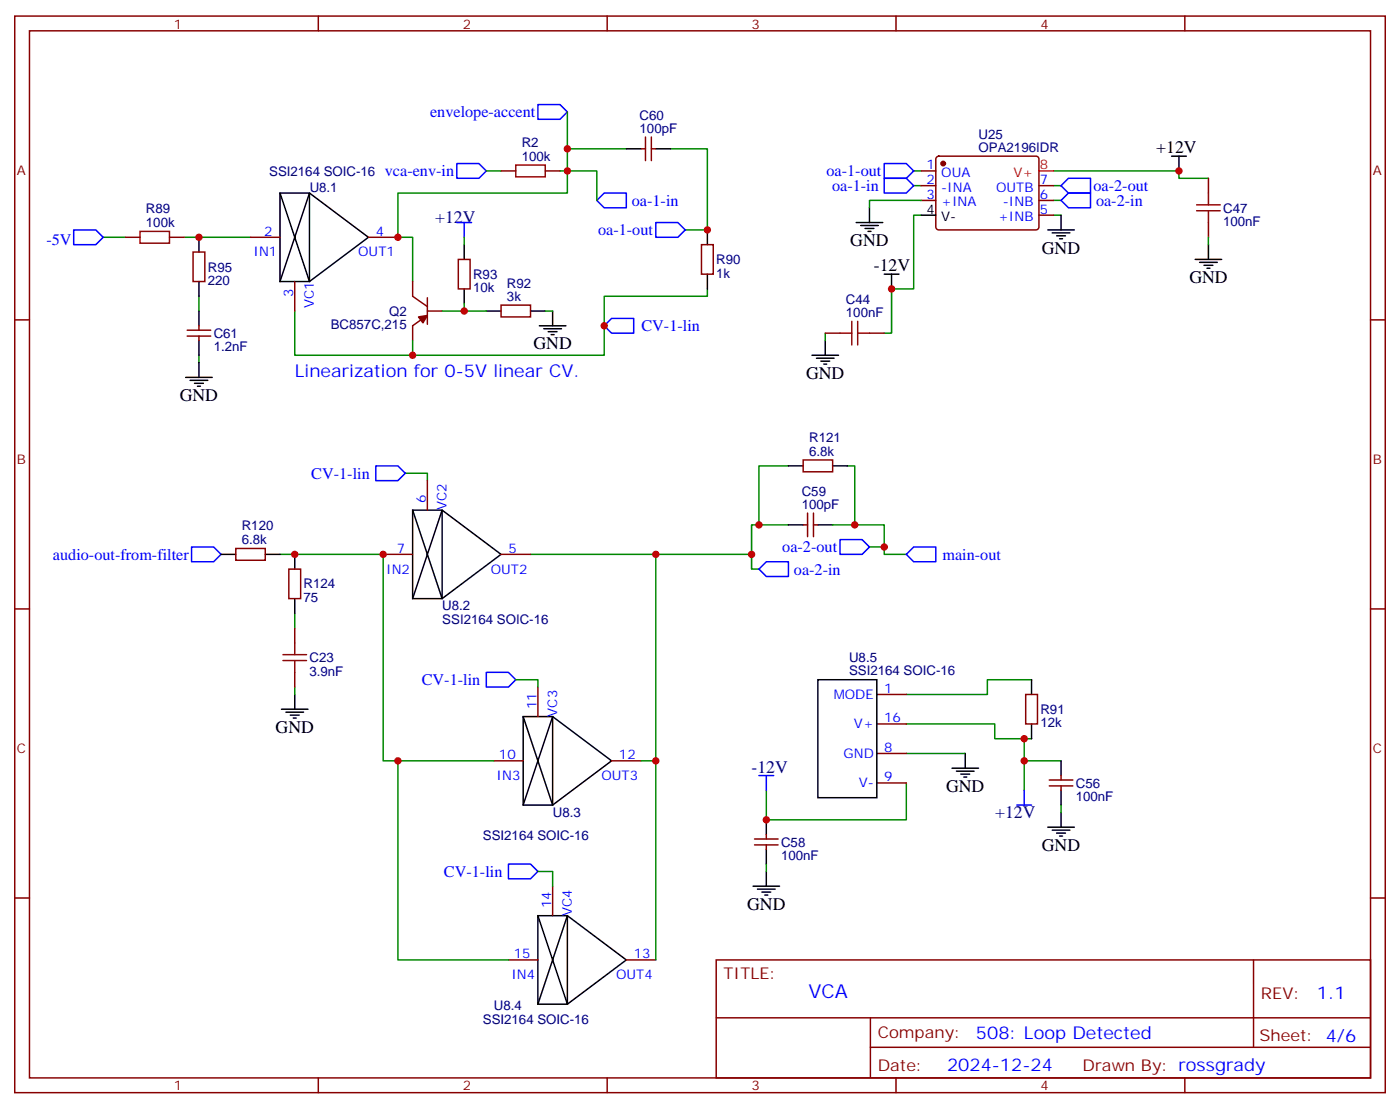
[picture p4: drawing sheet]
<svg xmlns="http://www.w3.org/2000/svg" width="335mm" height="265mm" viewBox="0 0 335 265" stroke-linecap="round" stroke-linejoin="round" font-family="sans-serif">
<g fill="none" stroke="#870000" stroke-width=".35">
<path d="M3.5 3.8h328.1v257.6h-328.1zM7.1 7.4h321v250.4h-321zM76.2 3.8v3.6M145.3 3.8v3.6M214.5 3.8v3.6M283.6 3.8v3.6M153.5 35.6h1M154.5 32.8v5.6M155.9 32.8v5.6M155.9 35.6h1.1M224.2 37.6l.5-.2h23.3a.71 .71 0 0 1 .7 .7v16.2a.76 .76 0 0 1-.7 .7h-23.3a.76 .76 0 0 1-.7-.7v-16.2zM30 56.8h3.5"/>
<path d="M40.6 56.8h3.5M60 56.8h7M88.2 56.8h7M119.9 40.9h3.6M130.5 40.9h3.6M167.9 58.5h2.8v7.1h-2.8zM220.5 40.9h3.5M220.5 44.4h3.5M220.5 47.9h3.5M248.7 44.4h3.5M248.7 47.9h3.5M248.7 51.5h3.5"/>
<path d="M289.3 42.7v3.5M289.3 53.2v3.6M3.5 76.5h3.6M44.8 79h5.6M46.2 60.3h2.8v7h-2.8zM47.6 77.9v1.1M70.6 67.3v7.1M98.8 67.3v3.6l3.5 2.4M101.2 76.2l-2.4 1.7v3.6M102.3 74.4h3.5M102.3 71.2v6.4M109.7 62.1h2.8v7h-2.8z"/>
<path d="M119.9 73h7.1v2.8h-7.1zM197.6 79.7h3.5M208.1 79.7h3.6M328.1 76.5h3.5M44.8 80.4h5.6M47.6 80.4v1.1M102.3 115v7M192.3 110h7v2.9h-7zM56.4 131.2h7.1v2.8h-7.1zM69.1 136.1h2.9v7.1h-2.9zM91.7 132.6h7.1M119.9 132.6h7.1"/>
<path d="M192.3 125.6h1M193.3 122.7v5.7M194.7 122.7v5.7M194.7 125.6h1.1M3.5 145.7h3.6M70.6 150.2v3.6M328.1 145.7h3.5M70.6 160.8v3.6M128.8 164.4v7M209.9 173.2h7.1M209.9 166.1h7.1M245.5 166.1h2.9v7.1h-2.9z"/>
<path d="M118.2 182h7M146.4 182h7.1M183.4 199.6v1.1M209.9 180.2h7.1M209.9 187.3h7.1M251.2 188h5.6M251.2 186.6h5.6M254 185.5v1.1M254 188v1.1M3.5 214.8h3.6M132.3 212v7M180.6 202.1h5.7"/>
<path d="M180.6 200.7h5.7M183.4 202.1v1.1M328.1 214.8h3.5M121.7 229.6h7.1M149.9 229.6h7.1M171.4 229.6h156.7v28.2h-156.7zM300.1 229.6v20.9M76.2 257.8v3.6M145.3 257.8v3.6M171.5 243.5h156.5M208.4 250.5h119.6M208.4 243.5v14.1"/>
<path d="M214.5 257.8v3.6M283.6 257.8v3.6"/>
</g>
<g fill="none" stroke="#008700" stroke-width=".35">
<path d="M135.8 26.8v8.8M149.9 35.6h-14.1v10.6h-40.6v10.6h3.6v10.5M160.5 35.6h8.8v19.4h-5.3M24.7 56.8h5.3M44.1 56.8h15.9M111.1 56.8v1.7M116.4 40.9h3.5M134.1 40.9h8.8v7M218.7 44.4h1.8M218.7 40.9h1.8M220.5 51.5h-1.8v17.6h-5.3v10.6h-1.7M220.5 47.9h-12.4v1.8"/>
<path d="M252.2 40.9h30v1.8h7.1M252.2 44.4h1.8M252.2 47.9h1.8M252.2 51.5h1.8M289.3 56.8v1.7M47.6 70.9v3.5M111.1 72.6v1.8h-5.3M111.1 74.4h5.3M130.5 74.4h1.8M169.3 69.1v1.8h-24.7v14.1h-74v-10.6M197.6 79.7v1.8M47.6 85v1.7"/>
<path d="M98.8 81.5v3.5M97 113.2h5.3v1.8M188.7 111.4h-7v14.2M202.8 111.4h1.8v14.2M67 132.6h24.7v49.4h3.5M127 132.6h52.9M157 132.6v97M188.7 125.6h-8.8v10.5h1.8M199.3 125.6h12.4v7h5.3M208.1 130.8h3.6M70.6 146.7v3.5M70.6 164.4v1.7"/>
<path d="M123.5 162.6h5.3v1.8M217 173.2h21.1v3.5h8.8M245.2 176.7v12.4M246.9 162.6h-10.5v3.5h-19.4M118.2 182h-23v47.6h26.5M153.5 182h3.5M217 187.3v8.8h-33.6v-7M217 180.2h14.1M245.2 182h8.8M254 192.6v1.7M128.8 208.5h3.5v3.5M183.4 206.7v1.8"/>
</g>
<g fill="none" stroke="#000" stroke-width=".35">
<path d="M149.9 35.6h3.6M157 35.6h3.5M280.5 37.4h3.5M282.2 37.4v3.5M47.6 56.8v3.5M67 46.2h7.1v21.1h-7.1zM67 46.2l7.1 21.1 14.1-10.5-14.1-10.6-7.1 21.1M111.1 58.5v3.6M169.3 55v3.5M205 53.2h6.3M206 53.9h4.3M207.1 54.6h2.1"/>
<path d="M207.8 55.4h.7M208.1 49.7v3.5M220.5 51.5h3.5M250.8 55h6.4M251.9 55.7h4.2M252.9 56.4h2.2M253.6 57.1h.8M254 51.5v3.5M289.3 58.5v3.6M47.6 67.3v3.6M47.6 74.4v3.5M111.1 69.1v3.5"/>
<path d="M116.4 74.4h3.5M127 74.4h3.5M129.1 77.9h6.4M130.2 78.6h4.2M131.2 79.3h2.1M132.3 74.4v3.5M169.3 65.6v3.5M211.7 65.6h3.5M213.4 65.6v3.5M286.1 62.1h6.4M287.2 62.8h4.2M288.2 63.5h2.1"/>
<path d="M288.9 64.2h.7M44.4 90.3h6.4M45.5 91h4.2M46.6 91.7h2.1M47.3 92.4h.7M47.6 81.5v3.5M47.6 86.7v3.6M131.9 80h.7M194.4 85h6.3M195.4 85.7h4.3M196.5 86.4h2.1M197.2 87.1h.7"/>
<path d="M197.6 81.5v3.5M188.7 111.4h3.6M199.3 111.4h3.5M52.9 132.6h3.5M63.5 132.6h3.5M70.6 132.6v3.5M98.8 122h7v21.2h-7zM98.8 122l7 21.2 14.1-10.6-14.1-10.6-7 21.2M188.7 125.6h3.6M195.8 125.6h3.5M70.6 143.2v3.5M67.4 169.7h6.3"/>
<path d="M68.4 170.4h4.3M69.5 171.1h2.1M70.2 171.8h.7M70.6 166.1v3.6M125.2 171.4h7.1v21.2h-7.1zM125.2 171.4l7.1 21.2 14.1-10.6-14.1-10.6-7.1 21.2M195.8 162.6h14.1v28.2h-14.1zM246.9 162.6v3.5M246.9 173.2v3.5M183.4 196.1v3.5M227.9 183.8h6.3M229 184.5h4.2"/>
<path d="M230 185.2h2.1M230.7 185.9h.7M231.1 180.2v3.6M250.8 197.9h6.4M251.9 198.6h4.2M252.9 199.3h2.2M253.6 200h.8M254 182v3.5M254 189.1v3.5M254 194.3v3.6M128.8 219h7v21.2h-7zM128.8 219l7 21.2 14.1-10.6-14.1-10.6-7 21.2"/>
<path d="M180.3 212h6.3M181.3 212.7h4.3M182.4 213.4h2.1M183.1 214.1h.7M183.4 203.2v3.5M183.4 208.5v3.5"/>
</g>
<g fill="none" stroke="#00f" stroke-width=".35">
<path d="M109.4 39.1h5.3l1.7 1.8-1.7 1.8h-5.3zM128.8 25h5.3l1.7 1.8-1.7 1.7h-5.3zM211.7 39.1h5.3l1.7 1.8-1.7 1.8h-5.3zM17.6 55h5.3l1.8 1.8-1.8 1.7h-5.3zM109.4 53.2h3.5M111.1 53.2v3.6M144.6 46.2h5.3v3.5h-5.3l-1.7-1.8zM157 53.2h5.3l1.7 1.8-1.7 1.8h-5.3zM211.7 42.7h5.3l1.7 1.7-1.7 1.8h-5.3zM255.8 42.7h5.3v3.5h-5.3l-1.8-1.8zM255.8 46.2h5.3v3.5h-5.3l-1.8-1.8zM144.6 77.9l1.8-1.7h5.3v3.5h-5.3z"/>
<path d="M90 111.4h5.2l1.8 1.8-1.8 1.8h-5.2zM45.9 130.8h5.3l1.7 1.8-1.7 1.8h-5.3zM183.4 134.4h5.3v3.5h-5.3l-1.7-1.8zM201.1 129.1h5.3l1.7 1.7-1.7 1.8h-5.3zM218.7 130.8h5.3v3.6h-5.3l-1.7-1.8zM116.4 160.8h5.3l1.8 1.8-1.8 1.8h-5.3zM181.7 185.5h3.5M183.4 185.5v3.6M243.4 192.6h3.5M245.2 189.1v3.5M121.7 206.7h5.3l1.8 1.8-1.8 1.7h-5.3z"/>
</g>
<g fill="#870000" stroke="#870000" stroke-width=".35">
<path d="M100.2 75.8l2.1-.3-1.1 1.7z"/>
<circle cx="225.8" cy="39.1" r=".53"/>
</g>
<g fill="none" stroke="#a10000" stroke-width=".35">
<path d="M123.5 39.5h7v2.8h-7zM33.5 55.4h7.1v2.8h-7.1zM286.5 49h5.6M286.5 50.4h5.6M289.3 46.2v2.8M289.3 50.4v2.8M201.1 79.7h2.8M203.9 76.9v5.6M205.3 79.7h2.8M205.3 76.9v5.6M67.7 158h5.7M67.7 156.6h5.7"/>
<path d="M70.6 153.8v2.8M70.6 158v2.8"/>
</g>
<path d="M248.7 40.9h3.5" fill="none" stroke="#f00" stroke-width=".35"/>
<g fill="#c00">
<circle cx="245.2" cy="182" r=".88"/>
<circle cx="245.2" cy="176.7" r=".88"/>
<circle cx="47.6" cy="56.8" r=".88"/>
<circle cx="183.4" cy="196.1" r=".88"/>
<circle cx="98.8" cy="85" r=".88"/>
<circle cx="111.1" cy="74.4" r=".88"/>
<circle cx="95.3" cy="56.8" r=".88"/>
<circle cx="181.7" cy="125.6" r=".88"/>
<circle cx="204.6" cy="125.6" r=".88"/>
<circle cx="211.7" cy="130.8" r=".88"/>
<circle cx="135.8" cy="40.9" r=".88"/>
<circle cx="144.6" cy="77.9" r=".88"/>
<circle cx="179.9" cy="132.6" r=".88"/>
<circle cx="169.3" cy="55" r=".88"/>
<circle cx="282.2" cy="40.9" r=".88"/>
<circle cx="213.4" cy="69.1" r=".88"/>
<circle cx="157" cy="132.6" r=".88"/>
<circle cx="157" cy="182" r=".88"/>
<circle cx="95.3" cy="182" r=".88"/>
<circle cx="91.7" cy="132.6" r=".88"/>
<circle cx="70.6" cy="132.6" r=".88"/>
<circle cx="135.8" cy="35.6" r=".88"/>
</g>
<text font-size="4.6" fill="#00f" x="193.5" y="238.7">VCA</text>
<g font-size="4.2">
<text x="276.8" y="36.7">+12V</text>
<text x="203.6" y="58.9">GND</text>
<text x="209.2" y="64.9">-12V</text>
<text x="249.4" y="60.6">GND</text>
<text x="284.7" y="67.7">GND</text>
<text x="127.7" y="83.6">GND</text>
<text x="43" y="95.9">GND</text>
<text x="193" y="90.6">GND</text>
<text x="66" y="175.3">GND</text>
<text x="226.5" y="189.4">GND</text>
<text x="249.4" y="203.5">GND</text>
<text x="178.9" y="217.6">GND</text>
</g>
<g font-size="4.2" fill="#000080">
<text x="104.1" y="53.2">+12V</text>
<text x="179.9" y="184.8">-12V</text>
<text x="238.2" y="195.8">+12V</text>
</g>
<g font-size="4.2" fill="#00f">
<text x="70.6" y="90.3">Linearization for 0-5V linear CV.</text>
<text x="315.2" y="238.9">1.1</text>
<text x="233.6" y="248.4">508: Loop Detected</text>
<text x="226.7" y="256.3">2024-12-24</text>
</g>
<g font-size="3.9" fill="#00f">
<text x="103" y="28.1">envelope-accent</text>
<text x="92.1" y="42.2">vca-env-in</text>
<text x="197.8" y="42.1">oa-1-out</text>
<text x="199.2" y="45.7">oa-1-in</text>
<text x="261.8" y="45.7">oa-2-out</text>
<text x="151.2" y="49.2">oa-1-in</text>
<text x="262.4" y="49.2">oa-2-in</text>
<text x="11.1" y="58.5">-5V</text>
<text x="143.2" y="56.2">oa-1-out</text>
<text x="153.6" y="79.2">CV-1-lin</text>
<text x="74.5" y="114.5">CV-1-lin</text>
<text x="12.7" y="133.8">audio-out-from-filter</text>
<text x="187.3" y="132.1">oa-2-out</text>
<text x="190" y="137.4">oa-2-in</text>
<text x="225.6" y="133.9">main-out</text>
<text x="101" y="163.9">CV-1-lin</text>
<text x="106.3" y="209.7">CV-1-lin</text>
</g>
<g font-size="3.9" fill="#800">
<text x="173.2" y="234.2">TITLE:</text>
<text x="301.8" y="238.9">REV:</text>
<text x="210.1" y="248.4">Company:</text>
<text x="301.5" y="249">Sheet: 4/6</text>
<text x="210.1" y="256.1">Date:</text>
<text x="259.2" y="256.2">Drawn By: rossgrady</text>
</g>
<g font-size="3.2" fill="#800">
<text x="41.6" y="6.8">1</text>
<text x="110.8" y="6.8">2</text>
<text x="179.9" y="6.8">3</text>
<text x="249.1" y="6.8">4</text>
<text x="4.1" y="41.9">A</text>
<text x="328.6" y="41.9">A</text>
<text x="4.1" y="111.1">B</text>
<text x="328.6" y="111.1">B</text>
<text x="4.1" y="180.2">C</text>
<text x="328.6" y="180.2">C</text>
<text x="41.6" y="260.8">1</text>
<text x="110.8" y="260.8">2</text>
<text x="179.9" y="260.8">3</text>
<text x="249.1" y="260.8">4</text>
</g>
<g font-size="3.2" fill="#000080">
<text x="153.1" y="28.6">C60</text>
<text x="124.9" y="35.2">R2</text>
<text x="153.1" y="31.7">100pF</text>
<text x="234.3" y="33.2">U25</text>
<text x="64.4" y="42">SSI2164 SOIC-16</text>
<text x="124.9" y="38.4">100k</text>
<text x="234.3" y="36.2">OPA2196IDR</text>
<text x="74.1" y="45.8">U8.1</text>
<text x="34.9" y="51">R89</text>
<text x="292.8" y="50.8">C47</text>
<text x="34.9" y="54.3">100k</text>
<text x="292.8" y="54">100nF</text>
<text x="49.7" y="65">R95</text>
<text x="171.4" y="63.1">R90</text>
<text x="49.7" y="68.2">220</text>
<text x="113.2" y="69.9">10k</text>
<text x="113.2" y="66.7">R93</text>
<text x="121.4" y="71.9">3k</text>
<text x="121.4" y="68.8">R92</text>
<text x="171.4" y="66.4">1k</text>
<text x="93.1" y="75.5">Q2</text>
<text x="202.5" y="75.8">100nF</text>
<text x="202.5" y="72.6">C44</text>
<text x="51.2" y="84">1.2nF</text>
<text x="51.2" y="80.8">C61</text>
<text x="79.2" y="78.7">BC857C,215</text>
<text x="193.7" y="105.7">R121</text>
<text x="193.7" y="109">6.8k</text>
<text x="191.9" y="118.5">C59</text>
<text x="191.9" y="121.7">100pF</text>
<text x="57.9" y="130.1">6.8k</text>
<text x="57.9" y="126.9">R120</text>
<text x="72.7" y="144">75</text>
<text x="72.7" y="140.8">R124</text>
<text x="105.9" y="149.2">SSI2164 SOIC-16</text>
<text x="105.9" y="146">U8.2</text>
<text x="74.1" y="161.6">3.9nF</text>
<text x="74.1" y="158.4">C23</text>
<text x="203.2" y="161.5">SSI2164 SOIC-16</text>
<text x="203.3" y="158.4">U8.5</text>
<text x="249.1" y="174">12k</text>
<text x="249.1" y="170.8">R91</text>
<text x="257.5" y="191.6">100nF</text>
<text x="257.5" y="188.4">C56</text>
<text x="132.3" y="195.4">U8.3</text>
<text x="115.6" y="201">SSI2164 SOIC-16</text>
<text x="187" y="202.5">C58</text>
<text x="187" y="205.7">100nF</text>
<text x="115.6" y="245.1">SSI2164 SOIC-16</text>
<text x="118.2" y="241.5">U8.4</text>
</g>
<g font-size="3.2" fill="#00f">
<text x="221.8" y="40.5">1</text>
<text x="221.8" y="44.1">2</text>
<text x="221.8" y="47.6">3</text>
<text x="225.3" y="42.3">OUA</text>
<text x="225.3" y="45.8">-INA</text>
<text x="238.5" y="45.8">OUTB</text>
<text x="248.9" y="47.6">6</text>
<text x="248.9" y="44.1">7</text>
<text x="225.3" y="49.4">+INA</text>
<text x="238.9" y="52.9">+INB</text>
<text x="240.1" y="49.4">-INB</text>
<text x="248.9" y="51.1">5</text>
<text x="63.2" y="56.4">2</text>
<text x="90" y="56.4">4</text>
<text x="60.7" y="61.3">IN1</text>
<text x="85.8" y="61.3">OUT1</text>
<text x="70.2" y="71.1" transform="rotate(-90 70.2 71.1)">3</text>
<text x="75.1" y="73.7" transform="rotate(-90 75.1 73.7)">VC1</text>
<text x="102" y="120.3" transform="rotate(-90 102 120.3)">6</text>
<text x="106.9" y="122.1" transform="rotate(-90 106.9 122.1)">VC2</text>
<text x="92.4" y="137.2">IN2</text>
<text x="95" y="132.3">7</text>
<text x="117.5" y="137.2">OUT2</text>
<text x="121.7" y="132.3">5</text>
<text x="199.6" y="167.2">MODE</text>
<text x="211.7" y="165.8">1</text>
<text x="128.4" y="169.7" transform="rotate(-90 128.4 169.7)">11</text>
<text x="133.3" y="171.5" transform="rotate(-90 133.3 171.5)">VC3</text>
<text x="211.7" y="172.8">16</text>
<text x="204.4" y="174.2">V+</text>
<text x="211.7" y="179.9">8</text>
<text x="119.4" y="181.6">10</text>
<text x="148.2" y="181.6">12</text>
<text x="201.9" y="181.3">GND</text>
<text x="118.9" y="186.6">IN3</text>
<text x="144" y="186.6">OUT3</text>
<text x="205.6" y="188.3">V-</text>
<text x="211.7" y="186.9">9</text>
<text x="131.9" y="217.3" transform="rotate(-90 131.9 217.3)">14</text>
<text x="136.9" y="219.1" transform="rotate(-90 136.9 219.1)">VC4</text>
<text x="123" y="229.3">15</text>
<text x="151.7" y="229.3">13</text>
<text x="122.4" y="234.2">IN4</text>
<text x="147.5" y="234.2">OUT4</text>
</g>
<g font-size="3.2" fill="#f00">
<text x="248.9" y="40.5">8</text>
<text x="242.6" y="42.3">V+</text>
</g>
<g font-size="3.2">
<text x="221.8" y="51.1">4</text>
<text x="225.3" y="52.9">V-</text>
</g>
</svg>
